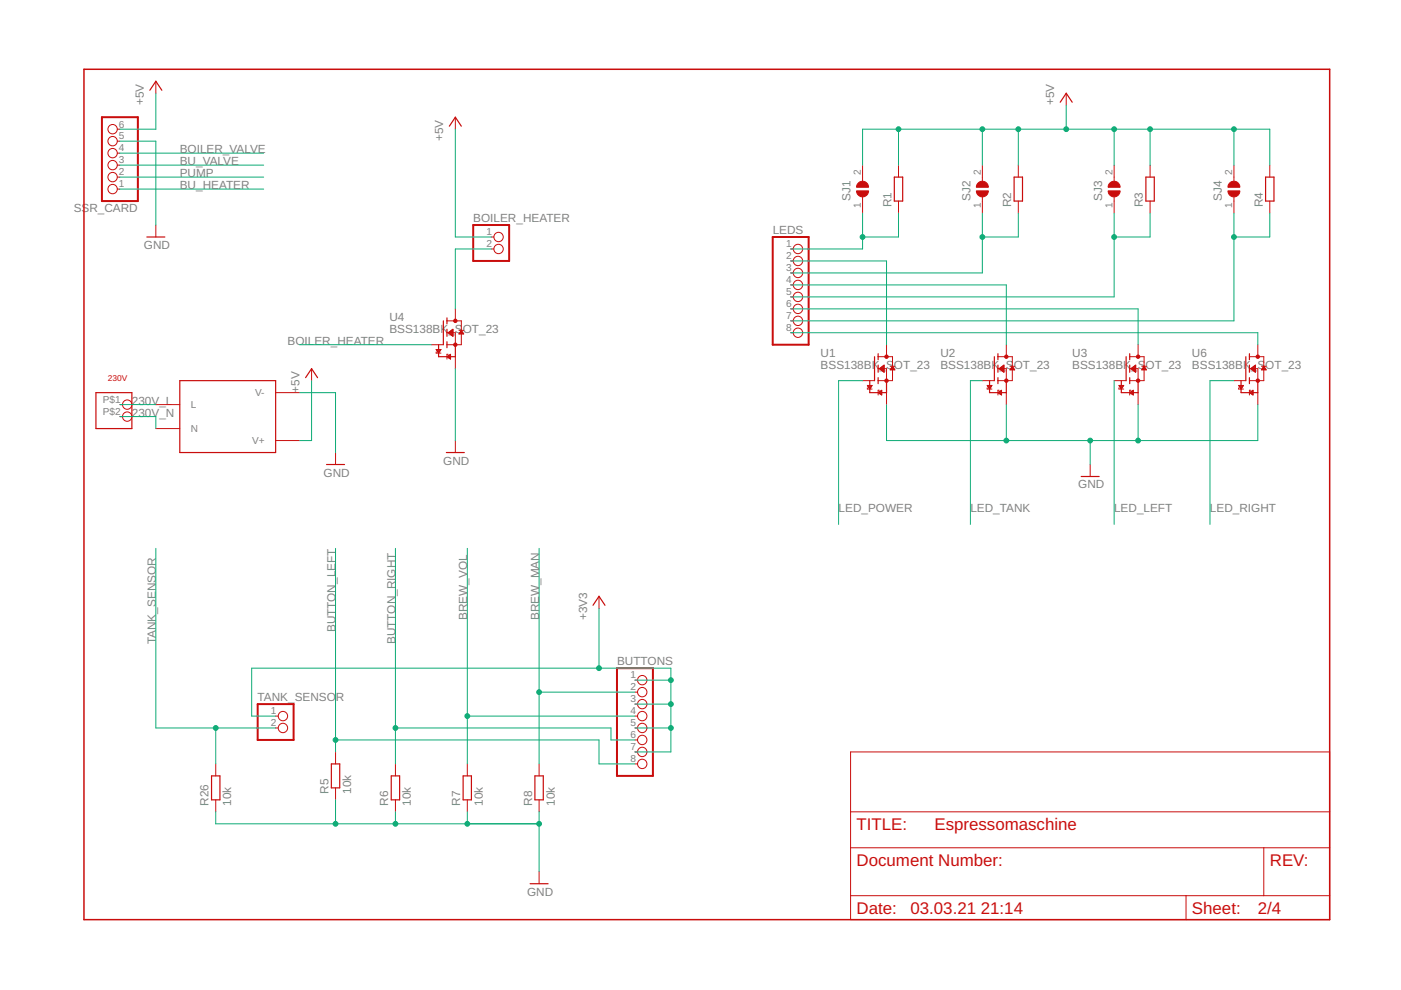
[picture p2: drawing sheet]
<svg xmlns="http://www.w3.org/2000/svg" width="297mm" height="210mm" viewBox="0 0 297 210" stroke-linecap="round" stroke-linejoin="round" font-family="sans-serif">
<path d="M17.8 14.7h264.1v180.3h-264.1z" fill="none" stroke="#c90d0c" stroke-width=".32"/>
<g fill="none" stroke="#c90d0c" stroke-width=".21">
<path d="M33 17.2v2.6M226.1 19.8v2.5M24.9 37.5h.5M24.9 35h.5M24.9 32.5h.5M24.9 29.9h.5M24.9 27.4h.5M96.5 24.8v2.6M182.9 35v3.4M190.5 35v2.5M208.3 35v3.4M215.9 35v2.5"/>
<path d="M236.2 35v3.4M243.8 35v2.5M261.6 35v3.4M269.2 35v2.5M24.9 40.1h.5M33 47.7v2.5M104.1 52.8h.6M104.1 50.2h.6M167.6 52.8h.6M167.6 55.3h.6M167.6 57.9h.6M182.9 41.7v3.5"/>
<path d="M190.5 42.6v2.6M208.3 41.7v3.5M215.9 42.6v2.6M236.2 41.7v3.5M243.8 42.6v2.6M261.6 41.7v3.5M269.2 42.6v2.6M66.1 78.2v2.5M91.5 73.1h2.5M92.5 74.6v.3h1M92.5 74.1h1l-.5 .8zM92.6 74.3h.8"/>
<path d="M92.6 74.4h.7M92.7 74.5h.5M92.8 74.6h.4M92.9 74.7h.2M94.8 70.5h1.7v2.6M94.8 68h3v5.1h-3M94.8 75.6l.7-.5v1zM94.8 75.7h.7M94.8 75.6h.7M95 70.5l1-.7v1.5zM95 75.8h.5M95 75.5h.5"/>
<path d="M95 75.1h-.2v1M95.1 70.5h.9M95.1 70.6h.9M95.2 75.9h.3M95.2 75.3h.3M95.2 70.4h.8M95.3 70.8h.7M95.4 76.1h.1M95.4 75.2h.1M95.4 70.3h.6M95.4 70.9h.6M95.5 70.1h.5"/>
<path d="M95.6 71h.4M95.7 70h.3M95.8 71.1h.2M95.9 69.9h.1M95.9 71.2h.1M96.5 65.5v2.5M96.5 75.6v2.6M97.3 70h1M97.3 70.8h1M97.4 70.6h.8M97.5 70.5h.6M97.6 70.4h.4"/>
<path d="M97.7 70.3h.2M97.7 70.1h.2M97.8 70l.5 .8h-1zM167.6 70.5h.6M167.6 68h.6M167.6 60.4h.6M167.6 62.9h.6M167.6 65.5h.6M186.2 78.2h1.8v2.5M186.2 75.6h3v5.1h-3M186.4 78.2l1.1-.8v1.5zM186.5 78.2h1"/>
<path d="M186.5 78.1h1M186.7 78.4h.8M186.7 78h.8M186.8 78.5h.7M186.8 77.9h.7M187 78.6h.5M187 77.7h.5M187.2 78.7h.3M187.2 77.6h.3M187.3 78.8h.2M187.3 77.5h.2M188 73.1v2.5"/>
<path d="M188.7 77.7h1M188.8 78.4h.9M188.8 78.2h.8M188.9 78.1h.6M189 78h.4M189.1 77.9h.3M189.2 77.7h.1M189.2 77.7l.5 .7h-1zM211.6 78.2h1.8v2.5M211.6 75.6h3v5.1h-3M211.8 78.2l1.1-.8v1.5zM211.9 78.2h1"/>
<path d="M211.9 78.1h1M212.1 78.4h.8M212.1 78h.8M212.2 78.5h.7M212.2 77.9h.7M212.4 78.6h.5M212.4 77.7h.5M212.6 78.7h.3M212.6 77.6h.3M212.7 78.8h.2M212.7 77.5h.2M213.4 73.1v2.5"/>
<path d="M214.1 77.7h1M214.2 78.4h.9M214.2 78.2h.8M214.3 78.1h.6M214.4 78h.4M214.5 77.9h.3M214.6 77.7h.1M214.6 77.7l.5 .7h-1zM239.5 78.2h1.8v2.5M239.5 75.6h3.1v5.1h-3.1M239.8 78.2l1-.8v1.5zM239.8 78.2h1"/>
<path d="M239.9 78.1h.9M240 78.4h.8M240 78h.8M240.2 78.5h.6M240.2 77.9h.6M240.3 78.6h.5M240.3 77.7h.5M240.5 78.7h.3M240.5 77.6h.3M240.6 78.8h.2M240.7 77.5h.1M241.3 73.1v2.5"/>
<path d="M242.1 77.7h1M242.1 78.4h.9M242.2 78.2h.7M242.3 78.1h.6M242.4 78h.4M242.4 77.9h.3M242.5 77.7h.1M242.6 77.7l.5 .7h-1zM264.9 75.6h3v5.1h-3M264.9 78.2h1.8v2.5M265.2 78.2l1-.8v1.5zM265.2 78.2h1"/>
<path d="M265.3 78.1h.9M265.4 78.4h.8M265.4 78h.8M265.6 78.5h.6M265.6 77.9h.6M265.7 77.7h.5M265.7 78.6h.5M265.9 78.7h.3M265.9 77.6h.3M266 78.8h.2M266.1 77.5h.1M266.7 73.1v2.5"/>
<path d="M267.4 77.7h1.1M267.5 78.4h.9M267.6 78.2h.7M267.7 78.1h.5M267.7 78h.5M267.8 77.9h.3M267.9 77.7h.1M267.9 77.7l.6 .7h-1.1zM25.4 85.8h.6M25.4 88.3h.6M33 85.8h5.1M33 90.9h5.1"/>
<path d="M58.4 83.2h5.1M58.4 93.4h5.1M71.1 95.9v2.6M96.5 93.4v2.5M182.9 80.7h2.5M183.9 82.2v.3h1M183.9 81.7h1l-.5 .8zM184 81.9h.8M184 82h.7M184.1 82.1h.6M184.2 82.2h.4M184.3 82.3h.2"/>
<path d="M184.4 82.4h.1M186.2 83.2l.7-.5v1.1zM186.2 83.3h.7M186.3 83.2h.6M186.4 83.4h.5M186.4 82.7h-.2v1.1M186.5 83.1h.4M186.6 83.5h.3M186.7 82.9h.2M186.8 83.7h.1M186.8 82.8h.1M188 83.2v2.6"/>
<path d="M208.3 80.7h2.5M209.3 82.2v.3h1M209.3 81.7h1l-.5 .8zM209.4 81.9h.8M209.4 82h.7M209.5 82.1h.6M209.6 82.2h.4M209.7 82.3h.2M209.8 82.4h.1M211.6 83.2l.7-.5v1.1zM211.6 83.3h.7M211.7 83.2h.6"/>
<path d="M211.8 83.4h.5M211.8 82.7h-.2v1.1M211.9 83.1h.4M212 83.5h.3M212.1 82.9h.2M212.2 83.7h.1M212.2 82.8h.1M213.4 83.2v2.6M231.1 98.5v2.5M236.2 80.7h2.6M237.2 82.2v.3h1.1M237.2 81.7h1.1l-.6 .8z"/>
<path d="M237.3 81.9h.9M237.4 82h.7M237.5 82.1h.5M237.6 82.2h.3M237.6 82.3h.2M237.7 82.4h.1M239.5 83.2l.8-.5v1.1zM239.6 83.3h.7M239.6 83.2h.7M239.8 83.4h.5M239.8 82.7h-.3v1.1M239.8 83.1h.5"/>
<path d="M239.9 83.5h.4M240 82.9h.3M240.1 83.7h.2M240.2 82.8h.1M241.3 83.2v2.6M261.6 80.7h2.5M262.6 82.2v.3h1M262.6 81.7h1l-.5 .8zM262.7 81.9h.9M262.8 82h.7M262.9 82.1h.5M263 82.2h.3"/>
<path d="M263 82.3h.2M263.1 82.4h.1M264.9 83.2l.8-.5v1.1zM265 83.3h.7M265 83.2h.7M265.2 83.4h.5M265.2 82.7h-.3v1.1M265.2 83.1h.5M265.3 83.5h.4M265.4 82.9h.3M265.5 83.7h.2M265.6 82.8h.1"/>
<path d="M266.7 83.2v2.6M127 126.4v2.6M58.4 151.8h.6M58.4 154.3h.6M71.1 159.4v2.6M134.6 159.4h.6M134.6 144.2h.6M134.6 146.7h.6M134.6 149.3h.6M134.6 151.8h.6M134.6 154.3h.6M134.6 156.9h.6"/>
<path d="M180.3 159.4h101.6v35.6h-101.6zM45.7 162v2.5M45.7 169.6v2.5M71.1 167v2.6M83.8 162v2.5M83.8 169.6v2.5M99.1 162v2.5M99.1 169.6v2.5M114.3 162v2.5M114.3 169.6v2.5M134.6 162h.6M180.3 179.7h101.6"/>
<path d="M180.3 172.1h101.6M267.9 179.7v10.2M114.3 184.8v2.6M180.3 189.9h101.6M251.5 189.9v5.1"/>
<circle cx="23.9" cy="35" r=".99"/>
<circle cx="23.9" cy="32.5" r=".99"/>
<circle cx="23.9" cy="37.5" r=".99"/>
<circle cx="23.9" cy="29.9" r=".99"/>
<circle cx="23.9" cy="27.4" r=".99"/>
<circle cx="23.9" cy="40.1" r=".99"/>
<circle cx="105.7" cy="52.8" r=".99"/>
<circle cx="105.7" cy="50.2" r=".99"/>
<circle cx="169.2" cy="55.3" r=".99"/>
<circle cx="169.2" cy="57.9" r=".99"/>
<circle cx="169.2" cy="52.8" r=".99"/>
<circle cx="169.2" cy="68" r=".99"/>
<circle cx="169.2" cy="60.4" r=".99"/>
<circle cx="169.2" cy="70.5" r=".99"/>
<circle cx="169.2" cy="65.5" r=".99"/>
<circle cx="169.2" cy="62.9" r=".99"/>
<circle cx="27" cy="85.8" r=".99"/>
<circle cx="27" cy="88.3" r=".99"/>
<circle cx="60" cy="151.8" r=".99"/>
<circle cx="60" cy="154.3" r=".99"/>
<circle cx="136.2" cy="154.3" r=".99"/>
<circle cx="136.2" cy="156.9" r=".99"/>
<circle cx="136.2" cy="144.2" r=".99"/>
<circle cx="136.2" cy="159.4" r=".99"/>
<circle cx="136.2" cy="146.7" r=".99"/>
<circle cx="136.2" cy="149.3" r=".99"/>
<circle cx="136.2" cy="151.8" r=".99"/>
<circle cx="136.2" cy="162" r=".99"/>
</g>
<g fill="none" stroke="#c90d0c" stroke-width=".25">
<path d="M31.8 19.1l1.2-1.9 1.3 1.9M95.3 26.8l1.2-2 1.3 2M189.6 37.5h1.8v5.1h-1.8zM215 37.5h1.8v5.1h-1.8zM224.8 21.7l1.3-1.9 1.2 1.9M243 37.5h1.7v5.1h-1.7zM268.3 37.5h1.8v5.1h-1.8zM31.1 50.2h3.8M93 73.1v1M93 74.6v1h1.8M94 68v5.1M94.8 67.4v1.3"/>
<path d="M94.8 69.8v1.5M94.8 72.5v1.2M96.5 73.1v2.5h-1M185.4 75.6v5.1M186.2 75v1.3M186.2 77.4v1.5M210.8 75.6v5.1M211.6 75v1.3M211.6 77.4v1.5M238.8 75.6v5.1M239.5 75v1.3M239.5 77.4v1.5"/>
<path d="M264.1 75.6v5.1M264.9 75v1.3M264.9 77.4v1.5M20.3 83.2h7.7v7.7h-7.7zM38.1 80.7h20.3v15.2h-20.3zM64.8 80.1l1.3-1.9 1.2 1.9M69.2 98.5h3.8M94.6 95.9h3.8M184.4 80.7v1M184.4 82.2v1h1.8M186.2 80.1v1.2M188 80.7v2.5h-1.1"/>
<path d="M209.8 82.2v1h1.8M209.8 80.7v1M211.6 80.1v1.2M213.4 80.7v2.5h-1.1M237.7 82.2v1h1.8M237.7 80.7v1M239.5 80.1v1.2M241.3 80.7v2.5h-1M263.1 82.2v1h1.8M263.1 80.7v1M264.9 80.1v1.2M266.7 80.7v2.5h-1"/>
<path d="M229.2 101h3.8M125.7 128.3l1.3-1.9 1.3 1.9M44.9 164.5h1.7v5.1h-1.7zM70.3 162h1.7v5h-1.7zM83 164.5h1.7v5.1h-1.7zM98.2 164.5h1.7v5.1h-1.7zM113.4 164.5h1.8v5.1h-1.8zM112.4 187.4h3.8"/>
</g>
<g fill="#c90d0c" stroke="#c90d0c" stroke-width=".21">
<path d="M182 38.8a1.26 1.26 0 0 1 1.4-.3 1.26 1.26 0 0 1 .7 1.2h-2.5l.1-.5z" fill-rule="evenodd"/>
<path d="M181.6 40.5h2.5a1.27 1.27 0 0 1-1.2 1.2 1.27 1.27 0 0 1-1.3-1.2z" fill-rule="evenodd"/>
<path d="M207.4 38.8a1.26 1.26 0 0 1 1.4-.3 1.26 1.26 0 0 1 .7 1.2h-2.5l.1-.5z" fill-rule="evenodd"/>
<path d="M207 40.5h2.5a1.27 1.27 0 0 1-1.2 1.2 1.27 1.27 0 0 1-1.3-1.2z" fill-rule="evenodd"/>
<path d="M235.4 38.8a1.26 1.26 0 0 1 1.3-.3 1.26 1.26 0 0 1 .8 1.2h-2.6l.1-.5z" fill-rule="evenodd"/>
<path d="M234.9 40.5h2.6a1.27 1.27 0 0 1-1.3 1.2 1.27 1.27 0 0 1-1.3-1.2z" fill-rule="evenodd"/>
<path d="M260.8 38.8a1.26 1.26 0 0 1 1.3-.3 1.26 1.26 0 0 1 .8 1.2h-2.6l.1-.5z" fill-rule="evenodd"/>
<path d="M260.3 40.5h2.6a1.26 1.26 0 0 1-1.3 1.2 1.26 1.26 0 0 1-1.3-1.2z" fill-rule="evenodd"/>
<circle cx="188" cy="80.7" r=".36"/>
<circle cx="188" cy="75.6" r=".36"/>
<circle cx="213.4" cy="80.7" r=".36"/>
<circle cx="213.4" cy="75.6" r=".36"/>
<circle cx="241.3" cy="80.7" r=".36"/>
<circle cx="241.3" cy="75.6" r=".36"/>
<circle cx="266.7" cy="80.7" r=".36"/>
<circle cx="266.7" cy="75.6" r=".36"/>
<circle cx="96.5" cy="73.1" r=".36"/>
<circle cx="96.5" cy="68" r=".36"/>
</g>
<path d="M21.6 24.8h7.6v17.8h-7.6zM100.3 47.7h7.6v7.6h-7.6zM163.8 50.2h7.6v22.9h-7.6zM54.6 149.3h7.7v7.6h-7.7zM130.8 141.7h7.6v22.8h-7.6z" fill="none" stroke="#c90d0c" stroke-width=".42"/>
<g fill="none" stroke="#0dab76" stroke-width=".21">
<path d="M33 19.8v7.6h-7.6M25.4 29.9h7.6v17.8M25.4 37.5h30.5M25.4 32.5h30.5M25.4 35h30.5M96.5 27.4v22.8h7.6M182.9 35v-7.6h86.3v7.6M190.5 27.4v7.6M208.3 27.4v7.6M215.9 27.4v7.6M226.1 22.3v5.1M236.2 27.4v7.6"/>
<path d="M243.8 27.4v7.6M261.6 27.4v7.6M25.4 40.1h30.5M104.1 52.8h-7.6v12.7M167.6 55.3h20.4v17.8M182.9 45.2v7.6h-15.3M190.5 45.2v5h-7.6M208.3 45.2v12.7h-40.7M215.9 45.2v5h-7.6M236.2 45.2v17.7h-68.6M243.8 45.2v5h-7.6M261.6 45.2v22.8h-94"/>
<path d="M269.2 45.2v5h-7.6M63.5 73.1h28M96.5 78.2v15.2M167.6 70.5h99.1v2.6M167.6 65.5h73.7v7.6M167.6 60.4h45.8v12.7M25.4 88.3h7.6v2.6M25.4 85.8h7.6M63.5 83.2h7.6v12.7M66.1 80.7v12.7h-2.6M182.9 80.7h-5.1v30.5M188 85.8v7.6h78.7v-7.6"/>
<path d="M208.3 80.7h-2.6v30.5M213.4 85.8v7.6M231.1 93.4v5.1M236.2 80.7v30.5M241.3 85.8v7.6M261.6 80.7h-5.1v30.5M33 116.3v38h25.4M71.1 116.3v43.1M83.8 116.3v45.7M99.1 116.3v45.7M114.3 116.3v45.7M127 129v12.7"/>
<path d="M45.7 154.3v7.7M58.4 151.8h-5v-10.1h88.8v17.7h-7.6M71.1 156.9h55.9v5.1h7.6M83.8 154.3h45.7v2.6h5.1M99.1 151.8h35.5M114.3 146.7h20.3M134.6 154.3h7.6M134.6 144.2h7.6M134.6 149.3h7.6M45.7 172.1v2.6h68.6M71.1 169.6v5.1M83.8 172.1v2.6"/>
<path d="M99.1 172.1v2.6M114.3 172.1v12.7"/>
</g>
<g fill="#0dab76" stroke="#0dab76" stroke-width=".21">
<circle cx="231.1" cy="93.4" r=".51"/>
<circle cx="241.3" cy="93.4" r=".51"/>
<circle cx="213.4" cy="93.4" r=".51"/>
<circle cx="99.1" cy="174.7" r=".51"/>
<circle cx="83.8" cy="174.7" r=".51"/>
<circle cx="114.3" cy="174.7" r=".51"/>
<circle cx="71.1" cy="174.7" r=".51"/>
<circle cx="190.5" cy="27.4" r=".51"/>
<circle cx="226.1" cy="27.4" r=".51"/>
<circle cx="261.6" cy="27.4" r=".51"/>
<circle cx="243.8" cy="27.4" r=".51"/>
<circle cx="236.2" cy="27.4" r=".51"/>
<circle cx="215.9" cy="27.4" r=".51"/>
<circle cx="208.3" cy="27.4" r=".51"/>
<circle cx="182.9" cy="50.2" r=".51"/>
<circle cx="208.3" cy="50.2" r=".51"/>
<circle cx="236.2" cy="50.2" r=".51"/>
<circle cx="261.6" cy="50.2" r=".51"/>
<circle cx="114.3" cy="146.7" r=".51"/>
<circle cx="99.1" cy="151.8" r=".51"/>
<circle cx="83.8" cy="154.3" r=".51"/>
<circle cx="71.1" cy="156.9" r=".51"/>
<circle cx="127" cy="141.7" r=".51"/>
<circle cx="142.2" cy="144.2" r=".51"/>
<circle cx="142.2" cy="149.3" r=".51"/>
<circle cx="142.2" cy="154.3" r=".51"/>
<circle cx="45.7" cy="154.3" r=".51"/>
</g>
<g font-size="3.6" fill="#c90d0c">
<text x="181.6" y="175.9">TITLE:</text>
<text x="198.1" y="175.9">Espressomaschine</text>
<text x="181.6" y="183.6">Document Number:</text>
<text x="269.2" y="183.6">REV:</text>
<text x="181.6" y="193.7">Date:</text>
<text x="193" y="193.7">03.03.21</text>
<text x="208" y="193.7">21:14</text>
<text x="252.7" y="193.7">Sheet:</text>
<text x="266.7" y="193.7">2/4</text>
</g>
<g font-size="2.5" fill="#808080">
<text x="30.5" y="22.3" transform="rotate(-90 30.5 22.3)">+5V</text>
<text x="223.5" y="22.3" transform="rotate(-90 223.5 22.3)">+5V</text>
<text x="94" y="29.9" transform="rotate(-90 94 29.9)">+5V</text>
<text x="38.1" y="32.5">BOILER_VALVE</text>
<text x="38.1" y="35">BU_VALVE</text>
<text x="38.1" y="37.5">PUMP</text>
<text x="38.1" y="40.1">BU_HEATER</text>
<text x="15.6" y="45">SSR_CARD</text>
<text x="100.3" y="47.1">BOILER_HEATER</text>
<text x="180.3" y="42.6" transform="rotate(-90 180.3 42.6)">SJ1</text>
<text x="189" y="43.9" transform="rotate(-90 189 43.9)">R1</text>
<text x="205.7" y="42.6" transform="rotate(-90 205.7 42.6)">SJ2</text>
<text x="214.4" y="43.9" transform="rotate(-90 214.4 43.9)">R2</text>
<text x="233.7" y="42.6" transform="rotate(-90 233.7 42.6)">SJ3</text>
<text x="242.3" y="43.9" transform="rotate(-90 242.3 43.9)">R3</text>
<text x="259.1" y="42.6" transform="rotate(-90 259.1 42.6)">SJ4</text>
<text x="267.7" y="43.9" transform="rotate(-90 267.7 43.9)">R4</text>
<text x="30.5" y="52.8">GND</text>
<text x="163.8" y="49.6">LEDS</text>
<text x="82.6" y="70.6">BSS138BK_S</text>
<text x="82.6" y="68">U4</text>
<text x="98.1" y="70.6">OT_23</text>
<text x="61" y="73.1">BOILER_HEATER</text>
<text x="174" y="75.6">U1</text>
<text x="199.4" y="75.6">U2</text>
<text x="227.3" y="75.6">U3</text>
<text x="252.7" y="75.6">U6</text>
<text x="63.5" y="83.3" transform="rotate(-90 63.5 83.3)">+5V</text>
<text x="174" y="78.2">BSS138BK_S</text>
<text x="189.5" y="78.2">OT_23</text>
<text x="199.4" y="78.2">BSS138BK_S</text>
<text x="214.9" y="78.2">OT_23</text>
<text x="227.3" y="78.2">BSS138BK_S</text>
<text x="242.9" y="78.2">OT_23</text>
<text x="252.7" y="78.2">BSS138BK_S</text>
<text x="268.3" y="78.2">OT_23</text>
<text x="28" y="85.8">230V_L</text>
<text x="28" y="88.3">230V</text>
<text x="33.8" y="88.3">_N</text>
<text x="68.6" y="101">GND</text>
<text x="94" y="98.5">GND</text>
<text x="228.6" y="103.6">GND</text>
<text x="177.8" y="108.6">LED_POWER</text>
<text x="205.7" y="108.6">LED_TANK</text>
<text x="236.2" y="108.6">LED_LEFT</text>
<text x="256.5" y="108.6">LED_RIGHT</text>
<text x="99.1" y="131.5" transform="rotate(-90 99.1 131.5)">BREW_VOL</text>
<text x="114.3" y="131.5" transform="rotate(-90 114.3 131.5)">BREW_MAN</text>
<text x="124.5" y="131.5" transform="rotate(-90 124.5 131.5)">+3V3</text>
<text x="33" y="136.6" transform="rotate(-90 33 136.6)">TANK_SENSOR</text>
<text x="71.1" y="134" transform="rotate(-90 71.1 134)">BUTTON_LEFT</text>
<text x="83.8" y="136.6" transform="rotate(-90 83.8 136.6)">BUTTON_RIGHT</text>
<text x="130.8" y="141">BUTTONS</text>
<text x="54.6" y="148.6">TANK_SENSO</text>
<text x="71.2" y="148.6">R</text>
<text x="44.2" y="170.9" transform="rotate(-90 44.2 170.9)">R26</text>
<text x="49" y="170.9" transform="rotate(-90 49 170.9)">10k</text>
<text x="69.6" y="168.3" transform="rotate(-90 69.6 168.3)">R5</text>
<text x="74.4" y="168.3" transform="rotate(-90 74.4 168.3)">10k</text>
<text x="82.3" y="170.9" transform="rotate(-90 82.3 170.9)">R6</text>
<text x="87.1" y="170.9" transform="rotate(-90 87.1 170.9)">10k</text>
<text x="97.6" y="170.9" transform="rotate(-90 97.6 170.9)">R7</text>
<text x="102.4" y="170.9" transform="rotate(-90 102.4 170.9)">10k</text>
<text x="112.8" y="170.9" transform="rotate(-90 112.8 170.9)">R8</text>
<text x="117.6" y="170.9" transform="rotate(-90 117.6 170.9)">10k</text>
<text x="111.8" y="189.9">GND</text>
</g>
<g font-size="2.1" fill="#808080">
<text x="25.2" y="29.6">5</text>
<text x="25.2" y="27">6</text>
<text x="25.2" y="34.7">3</text>
<text x="25.2" y="32.1">4</text>
<text x="25.2" y="39.7">1</text>
<text x="25.2" y="37.2">2</text>
<text x="182.5" y="37.2" transform="rotate(-90 182.5 37.2)">2</text>
<text x="207.9" y="37.2" transform="rotate(-90 207.9 37.2)">2</text>
<text x="235.9" y="37.2" transform="rotate(-90 235.9 37.2)">2</text>
<text x="261.3" y="37.2" transform="rotate(-90 261.3 37.2)">2</text>
<text x="182.5" y="44.2" transform="rotate(-90 182.5 44.2)">1</text>
<text x="207.9" y="44.2" transform="rotate(-90 207.9 44.2)">1</text>
<text x="235.9" y="44.2" transform="rotate(-90 235.9 44.2)">1</text>
<text x="261.3" y="44.2" transform="rotate(-90 261.3 44.2)">1</text>
<text x="103.2" y="49.9">1</text>
<text x="103.2" y="52.4">2</text>
<text x="166.7" y="52.4">1</text>
<text x="166.7" y="55">2</text>
<text x="166.7" y="57.5">3</text>
<text x="166.7" y="60">4</text>
<text x="166.7" y="62.6">5</text>
<text x="166.7" y="65.1">6</text>
<text x="166.7" y="67.7">7</text>
<text x="166.7" y="70.2">8</text>
<text x="21.8" y="85.4">P$1</text>
<text x="21.8" y="88">P$2</text>
<text x="40.5" y="86.6">L</text>
<text x="54.1" y="84">V-</text>
<text x="40.5" y="91.6">N</text>
<text x="53.4" y="94.2">V+</text>
<text x="133.6" y="143.8">1</text>
<text x="133.6" y="146.4">2</text>
<text x="133.6" y="148.9">3</text>
<text x="57.5" y="151.5">1</text>
<text x="57.5" y="154">2</text>
<text x="133.6" y="151.5">4</text>
<text x="133.6" y="154">5</text>
<text x="133.6" y="156.5">6</text>
<text x="133.6" y="159.1">7</text>
<text x="133.6" y="161.6">8</text>
</g>
<text font-size="1.8" fill="#c90d0c" x="22.9" y="80.7">230V</text>
</svg>
